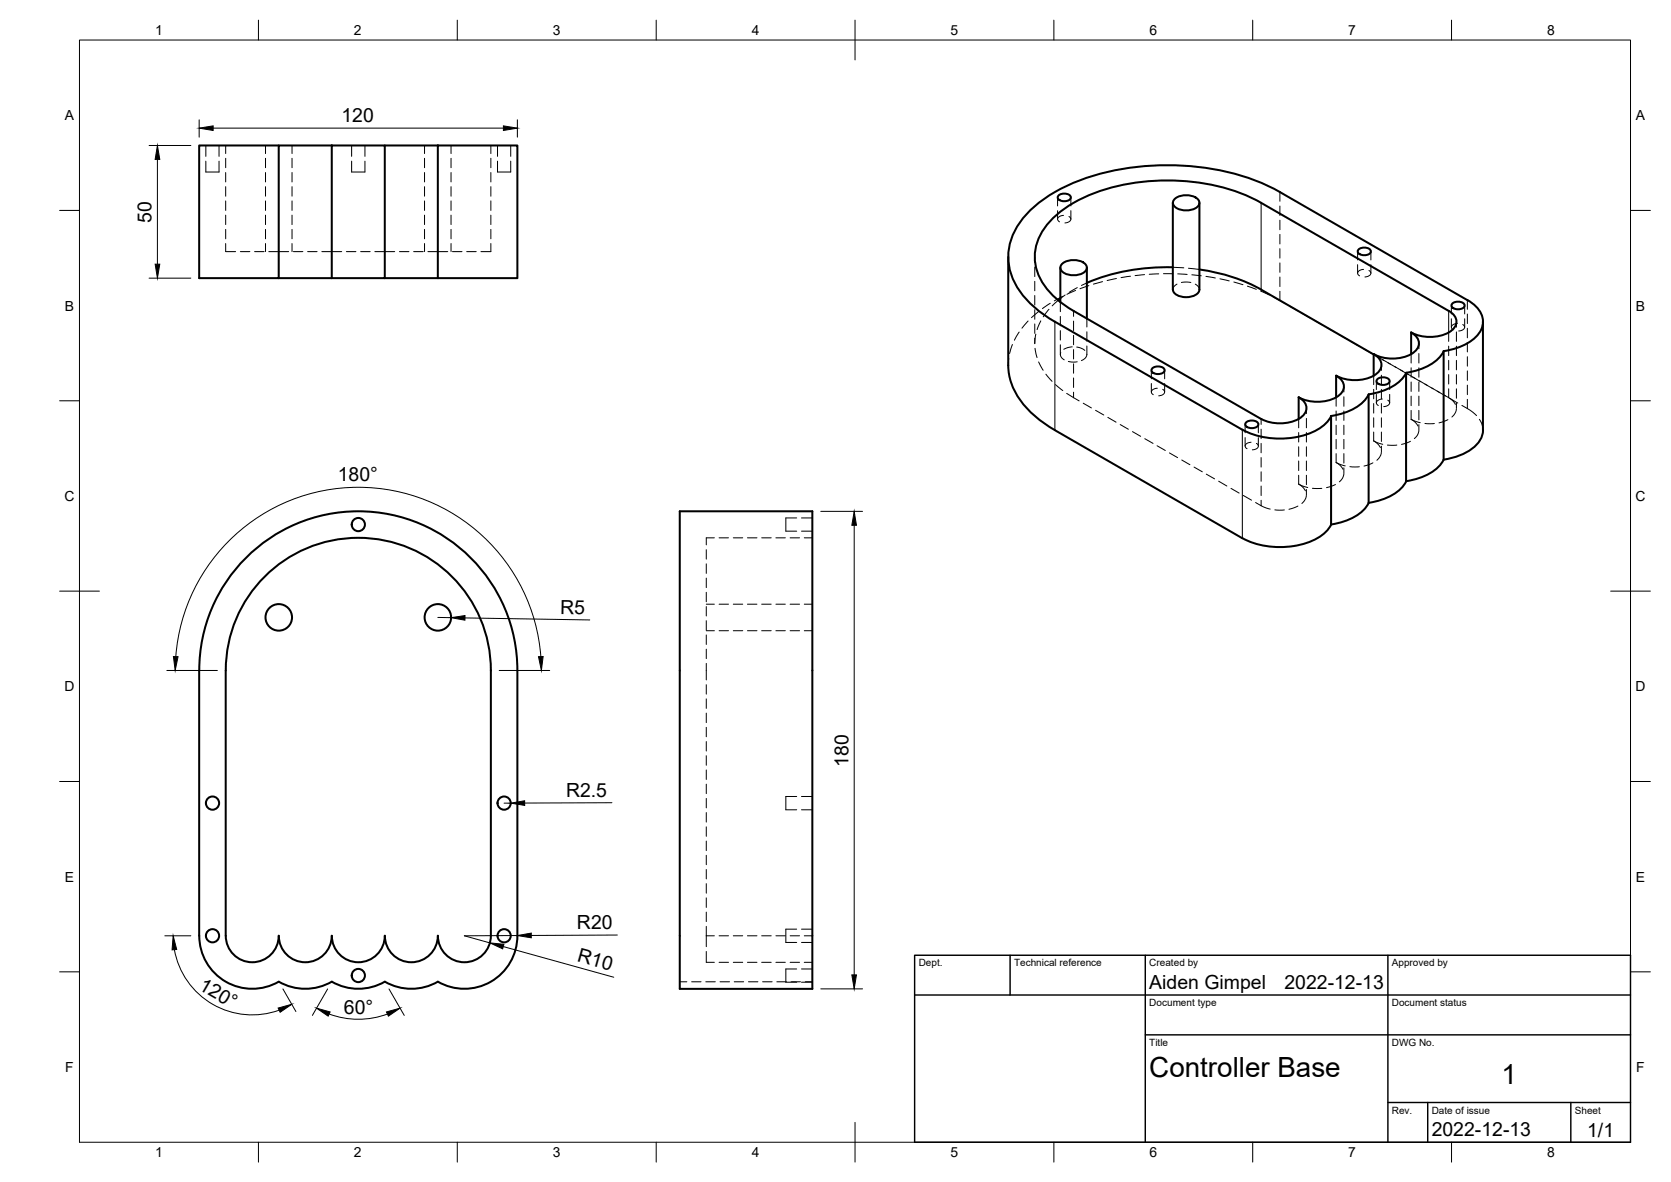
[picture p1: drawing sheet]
<svg xmlns="http://www.w3.org/2000/svg" width="420mm" height="297mm" viewBox="0 0 420 297" stroke-linecap="round" stroke-linejoin="round" font-family="sans-serif">
<!-- layer: Hidden -->
<g fill="none" stroke="#000" stroke-width=".25">
<path d="M51.8 36.6v2.7M55.1 36.6v2.7M56.7 36.6v2M56.7 39.8v2.3M66.8 36.6v2M66.8 39.8v2.3M73.4 36.6v2M73.4 39.8v2.3M88.4 36.6v2.7M91.8 36.6v2.7M106.7 36.6v2M106.7 39.8v2.3"/>
<path d="M113.4 36.6v2M113.4 39.8v2.3M123.4 36.6v2M123.4 39.8v2.3M125.1 36.6v2.7M128.4 36.6v2.7M51.8 40.5v2.7h3.3v-2.7M56.7 43.4v2.3M56.7 46.9v2.4M56.7 50.5v2.4M56.7 54.1v2.3M56.7 57.6v2.4"/>
<path d="M66.8 43.4v2.3M66.8 46.9v2.4M66.8 50.5v2.4M66.8 54.1v2.3M66.8 57.6v2.4M73.4 43.4v2.3M73.4 46.9v2.4M73.4 50.5v2.4M73.4 54.1v2.3M73.4 57.6v2.4M88.4 40.5v2.7h3.4v-2.7M106.7 43.4v2.3"/>
<path d="M106.7 46.9v2.4M106.7 50.5v2.4M106.7 54.1v2.3M106.7 57.6v2.4M113.4 43.4v2.3M113.4 46.9v2.4M113.4 50.5v2.4M113.4 54.1v2.3M113.4 57.6v2.4M123.4 43.4v2.3M123.4 46.9v2.4M123.4 50.5v2.4"/>
<path d="M123.4 54.1v2.3M123.4 57.6v2.4M125.1 40.5v2.7h3.3v-2.7M265.9 49.6v2.2M265.9 52.9v2.2M267.4 54.1a1.05 1.05 0 0 0-1.1 .3 1.05 1.05 0 0 0-.2 1l.3 .4M268.8 54.4a.77 .77 0 0 1 .4 .9 .77 .77 0 0 1-.7 .6l-.7 .1M269.3 49.6v2.2M269.3 52.9v2.2M56.7 61.2v2h2.5M60.4 63.2h2.4M64 63.2h2.4"/>
<path d="M66.8 61.2v2M67.6 63.2h5M73.4 61.2v2M73.8 63.2h2.4M77.3 63.2h2.4M80.9 63.2h5M87.1 63.2h2.4M90.7 63.2h2.4M94.3 63.2h5M100.4 63.2h2.4M104 63.2h2.4M106.7 61.2v2"/>
<path d="M107.6 63.2h5M113.4 61.2v2M113.8 63.2h2.4M117.3 63.2h2.4M123.4 61.2v2h-2.5M260.2 64.6v1.3M260.2 67.1v2.4M260.2 70.7v2.4M260.2 74.3v2.4M260.2 77.8v2.4M261.2 78.3l-1.8 1.5M263.8 77.7l-1.5 1.9"/>
<path d="M264.1 76.2l-2 1.4M266.1 75.5l-1.5 1.4M266.6 75.9v2.4M266.6 79.5v2.4M267.2 74.5l-2.1 1.1M267.8 74.1l-1.2 .9M270.4 73l-2.1 1M270.9 72.3l-2.1 1.2M273.3 71.1l-1.4 .6M273.8 71.8l-2.3 .8M277.2 70.8l-2.3 .6M280.7 70l-2.3 .5"/>
<path d="M284.2 69.4l-2.3 .4M287.8 69l-2.4 .3M291.4 68.8l-2.4 .1M292.5 68.8h2.4M294.9 67.2l2.7 .1M296 71.4l-.9 .8-.2 .6M296.1 68.8l2.4 .2M297.1 71l1.1-.1 1.2 .1M298.8 67.4l2.8 .3M299.7 69.1l2.3 .2M300.5 71.4l.9 .8 .2 .6M303.2 69.5l2.4 .4"/>
<path d="M306.7 70.1l2.4 .5M310.2 70.9l2.3 .7M313.6 71.9l2.3 .8M317 73.2l2.2 .9M320.2 74.7l3 1.6M324.2 76.9l2.1 1.2M327.3 78.7l2.1 1.2M341.4 63.2v2.1M341.4 66.5v2.2M342.9 67.7a1.06 1.06 0 0 0-1.1 .2 1.06 1.06 0 0 0-.3 1.1l.4 .3M344.2 68a.78 .78 0 0 1 .5 .9 .78 .78 0 0 1-.8 .6l-.7 .1M344.7 63.2v2.1"/>
<path d="M344.7 66.5v2.2M364.9 76.8v2.1M368.3 76.8v2.1M253.6 90l-.1 1.8M254.6 86.6l-.7 2.2M256.3 83.4l-1.2 2.1M258.5 80.7l-1.5 1.8M260.2 81.4v2.4M260.2 87.5l.6 2.4M260.5 84l-.3 2.3v-1.3M261.2 91l1.1 2.1M261.7 80.6l-.9 2.2"/>
<path d="M263 94l1.5 1.8M265.4 96.7l1.8 1.5M266.6 83.1v2.4M266.6 86.6v2.5M266.7 88.6l-.1 .5 .2 .6 .8 .7M268.2 98.9l3.1 1.8M268.6 90.8l2.2 .1M269.6 87.2l-1.2 .2-.9 .4M270.7 87.2l1.2 .3 .9 .6M273.3 89l-.4 .9-1 .7M273.3 80.1v2.1M273.3 83.4v2.4"/>
<path d="M273.3 86.9v2.2M289.5 93.1v2.1M289.5 96.4v2.1M291 97.6a1.08 1.08 0 0 0-1.4 1.3l.4 .3M292.4 97.8a.79 .79 0 0 1 .4 .9 .79 .79 0 0 1-.8 .6l-.7 .2M292.8 93.1v2.1M292.8 96.4v2.1M330.4 80.5l2.1 1.2M333.5 82.3l2.1 1.1M336 99.9v2.2M336.6 84l2.1 1.2M337.9 97.1v1.4"/>
<path d="M337.9 99.7v2.4M339.7 85.8l2.1 1.2M342.8 87.6l2.1 1.2M345.4 94.4v2.3M345.4 97.8v2.4M345.4 89.1l1.2 .7M345.9 89.4l3.8 2.1M346.1 95.8v2.1M346.1 99.1v2.1M347.3 91.7v1.4M347.3 94.3v2.4M347.3 97.8v2.4"/>
<path d="M349 91.2l3.8 2.1M349.4 95.8v2.1M349.4 99.1v2.1M352.1 92.9l2.1 1.3M353.8 93.9l2.1 1.2M354.8 89v2.2M354.8 92.4v2.4M354.8 96v2.4M354.8 99.6v2.3M355.2 94.7l2.1 1.2M356.8 86.3v1.4M356.8 88.8v2.4"/>
<path d="M356.8 92.4v2.4M356.8 96v2.4M356.8 99.6v2.3M356.9 95.7l2 1.2M358.3 96.5l2.1 1.2M360 97.5l2 1.2M361.4 98.3l2.1 1.2M363.1 99.3l2.1 1.3 .8 1M364.9 80.1v2.1M366.2 80.8v1.4M366.2 83.4v2.4M366.2 87v2.4"/>
<path d="M366.2 90.6v2.3M366.2 94.1v2.4M366.2 97.7v2.4M366.4 81.3a1.26 1.26 0 0 0-1.4 1.1l.4 .5M367.8 81.6a.77 .77 0 0 1 .5 .8 .77 .77 0 0 1-.8 .6l-.7 .2M368.3 80.1v2.1M272.4 101.3l2 1.2M275.5 103.1l2 1.2M278.6 104.9l2 1.2M281.7 106.7l2 1.2M284.8 108.5l2 1.2M287.8 110.2l2.1 1.2"/>
<path d="M290.9 112l2.1 1.2M294 113.8l2.1 1.2M297.1 115.6l2.1 1.2M300.2 117.4l2.1 1.2M303.3 119.2l2.1 1.1M313.1 106.6v2.2M313.1 110v2.1M314.6 111.1a1.23 1.23 0 0 0-1.5 1.2l.5 .5M315.9 111.4a.77 .77 0 0 1 .5 .9 .77 .77 0 0 1-.8 .6l-.7 .1M316.4 106.6v2.2M316.4 110v2.1M326.5 105.3v2.2"/>
<path d="M326.5 108.7v2.4M326.5 112.3v2.4M326.5 115.9v2.3M326.5 119.4v2.3M328.5 102.6v1.3M328.5 105.1v2.4M328.5 108.7v2.4M328.5 112.3v2.4M328.5 115.9v2.3M328.5 119.4v2.4M336 116.2l2.2 .9M336 116.2l.9 .7 .8 1"/>
<path d="M336 103.3v2.3M336 106.9v2.3M336 110.4v2.4M336 114v2.2M337.9 119.1l-.4 1.1-.7 .9M337.9 103.3v2.3M337.9 106.9v2.3M337.9 110.4v2.4M337.9 114v2.4M337.9 117.6v1.3M339.4 117.3h2.4M345.2 116.3l-2.2 .8"/>
<path d="M345.4 110.8l.9 .7 .8 1M345.4 110.8l2.3 .9M345.4 101.4v2.4M345.4 105v2.4M345.4 108.6v2.2M347.3 113.7l-.3 1.1-.8 .9M347.3 101.4v2.4M347.3 105v2.4M347.3 108.6v2.3M347.3 112.1v1.4M347.6 100.3a1.07 1.07 0 0 0-1.4 1.3l.4 .3M348.8 111.9h2.4"/>
<path d="M348.9 100.6a.77 .77 0 0 1 .5 .8 .77 .77 0 0 1-.8 .7l-.7 .1M354.6 110.9l-2.2 .8M354.8 105.4l2.3 .8M354.8 105.4l.9 .6 .8 1.1M354.8 103.1v2.3M356.8 108.2l-.4 1.2-.8 .8M356.8 103.1v2.4M356.8 106.7v1.4M358.3 106.4h2.4M364.1 105.5l-2.3 .8M364.5 100.1l2 1.2M366.2 102.8l-.4 1.1-.7 .9"/>
<path d="M366.2 101.3v1.3M367.6 101.9l2.1 1.2 1.6 1.3M372 105.4l.5 .9 .4 1.8M177.6 138.1v2.4M179.6 135.2h-2v1.7M180.8 135.2h2.4M184.4 135.2h2.4M187.9 135.2h2.4M191.5 135.2h2.4M195.1 135.2h2.4M198.7 135.2h2.3M200.3 130.2h-2.7v3.3h2.7"/>
<path d="M201.5 133.5h2.8M201.5 130.2h2.8M202.2 135.2h2.1M306.4 120.9l2.1 1.2M309.5 122.7l2.1 1.2M312.6 124.5l2.1 1.2M315.7 126.3l1.9 1.1 1.8 .5M320.5 128.1l2.4 .1M326.3 127.2l-2.2 .8M326.5 121.7l2.3 .8M326.5 121.7l1 .6 .7 1M328.5 124.5l-.4 1.1-.8 .9"/>
<path d="M328.5 123v1.4M330 122.7h2.4M335.8 121.8l-2.3 .7M177.6 141.7v2.4M177.6 145.3v2.4M177.6 148.9v2.3M177.6 152.4v2.4M177.6 156v2.4M177.6 159.6v2.4M177.6 151.8h2M177.6 158.5h2M180.8 151.8h2.4"/>
<path d="M180.8 158.5h2.4M184.4 151.8h2.4M184.4 158.5h2.4M187.9 151.8h2.4M187.9 158.5h2.4M191.5 151.8h2.4M191.5 158.5h2.4M195.1 151.8h2.4M195.1 158.5h2.4M198.7 151.8h2.3M198.7 158.5h2.3M202.2 151.8h2.1"/>
<path d="M202.2 158.5h2.1M177.6 163.1v2.4M177.6 166.7v4.2M177.6 172.1v2.3M177.6 175.6v2.4M177.6 179.2v2.4M177.6 182.8v2.4M177.6 186.4v2.3M177.6 189.9v2.4M177.6 193.5v2.4M177.6 197.1v2.3M177.6 200.6v2.4"/>
<path d="M177.6 204.2v2.4M177.6 207.8v2.4M177.6 211.4v2.3M177.6 214.9v2.4M177.6 218.5v2.4M200.3 200.2h-2.7v3.3h2.7M201.5 203.5h2.8M201.5 200.2h2.8M177.6 235.2v2.7M177.6 239.1v2.7h2M177.6 235.2h2M177.6 222.1v2.4"/>
<path d="M177.6 225.6v2.4M177.6 229.2v2.4M177.6 232.8v2.4M180.8 235.2h2.4M184.4 235.2h2.4M187.9 235.2h2.4M191.5 235.2h2.4M195.1 235.2h2.4M198.7 235.2h2.3M200.3 233.5h-2.7v3.3h2.7M201.5 236.8h2.8M201.5 233.5h2.8"/>
<path d="M202.2 235.2h2.1M170.9 246.7h1.8M173.9 246.7h2.4M177.5 246.7h2.4M180.8 241.8h2.4M181 246.7h2.4M184.4 241.8h2.4M184.6 246.7h2.4M187.9 241.8h2.4M188.2 246.7h2.4M191.5 241.8h2.4M191.7 246.7h2.4"/>
<path d="M195.1 241.8h2.4M195.3 246.7h2.4M198.7 241.8h2.3M198.9 246.7h2.4M200.3 243.5h-2.7v3.3h2.7M201.5 246.8h2.8M201.5 243.5h2.8M202.2 241.8h2.1M202.5 246.7h1.8"/>
</g>
<!-- layer: Visible -->
<g fill="none" stroke="#000" stroke-width=".51">
<path d="M70.1 36.6h-20v33.3h20v-33.3h13.3M83.4 36.6h13.4v33.3h-13.4zM96.8 36.6h13.3M110.1 36.6h20v33.3h-20zM266.1 49.2a2.16 2.16 0 0 1 3.1 .3 1.43 1.43 0 0 1-1.9 1.1 1.27 1.27 0 0 1-1.3-1.1zM294.9 51v21.8M295.4 50a4.6 4.6 0 0 1 6 .3 1.63 1.63 0 0 1-1.4 2.3 4.5 4.5 0 0 1-4.9-1 1.25 1.25 0 0 1 .3-1.6zM301.6 51v21.8a2.54 2.54 0 0 1-2.6 1.8 4 4 0 0 1-4-1.4l-.1-.4M317.1 51l47.2 27.1a2.87 2.87 0 0 1 1.9 2.7 2.87 2.87 0 0 1-1.9 2.7 10.5 10.5 0 0 1-9.5 0M317.1 51a51.5 51.5 0 0 0-32.8-4.9 37.3 37.3 0 0 0-19.3 8.5 13 13 0 0 0-4.4 12.9 18.5 18.5 0 0 0 9.3 10.6l47.2 27.2M70.1 69.9h13.3M96.8 69.9h13.3"/>
<path d="M253.5 64.6v27.2a17.7 17.7 0 0 0 7.6 13.5l4.1 2.8M266.6 75l-.5 .4M266.6 67.3v8.6M267.1 66.3a4.6 4.6 0 0 1 6 .3 1.63 1.63 0 0 1-1.4 2.3 4.5 4.5 0 0 1-4.9-1 1.25 1.25 0 0 1 .3-1.6zM273.3 67.3v12.8M294.9 67.2a51.9 51.9 0 0 0-21.6 3.9M301.6 67.7a44.2 44.2 0 0 1 15.5 5.1M317.1 72.8l28.3 16.3M341.6 62.7a2.16 2.16 0 0 1 3.1 .3 1.43 1.43 0 0 1-1.9 1.1 1.27 1.27 0 0 1-1.4-1.1zM365.1 76.3a2.16 2.16 0 0 1 3.2 .3 1.43 1.43 0 0 1-1.9 1.1 1.27 1.27 0 0 1-1.4-1.1zM369 75.4l-47.2-27.1a60.8 60.8 0 0 0-35.9-6.4 50.3 50.3 0 0 0-24.5 8.9 18 18 0 0 0-7.9 13.8 16.8 16.8 0 0 0 6.2 12.3l3.5 2.7 2 1.2M369 75.4a6.2 6.2 0 0 1 3.7 6.6 9.8 9.8 0 0 1-7.3 5.7l-2.4 .5"/>
<path d="M265.2 80.8l47.2 27.2M289.7 92.6a2.16 2.16 0 0 1 3.1 .3 1.43 1.43 0 0 1-1.9 1.1 1.27 1.27 0 0 1-1.4-1.1zM336 94.4v5.5M336 94.4a2.87 2.87 0 0 1 1.9 2.7 2.87 2.87 0 0 1-1.9 2.7 10.5 10.5 0 0 1-9.5 0M344.1 99.1v27.3M345.4 89v5.4M345.4 89a2.87 2.87 0 0 1 2 2.7 2.87 2.87 0 0 1-2 2.7 10.5 10.5 0 0 1-9.4 0M346.3 95.3a2.16 2.16 0 0 1 3.1 .3 1.43 1.43 0 0 1-1.9 1.1 1.27 1.27 0 0 1-1.4-1.1zM353.5 93.7v27.3M354.8 83.6v5.4M354.8 83.6a2.87 2.87 0 0 1 2 2.7 2.87 2.87 0 0 1-2 2.7 10.5 10.5 0 0 1-9.4 0M363 88.3a11.4 11.4 0 0 1-8.2 5.2l-1.2 .2a11.4 11.4 0 0 1-8.2 5.2l-1.3 .2a11.4 11.4 0 0 1-8.2 5.2l-1.2 .2a11.4 11.4 0 0 1-8.2 5.2 21.1 21.1 0 0 1-14.1-1.7"/>
<path d="M372.9 80.8v27.3a7.1 7.1 0 0 1-4.7 5.9 18.2 18.2 0 0 1-5.2 1.5v-27.2M265.2 108.1l47.2 27.2M313.3 106.2a2.16 2.16 0 0 1 3.1 .3 1.43 1.43 0 0 1-1.9 1.1 1.27 1.27 0 0 1-1.4-1.1zM317.1 105.3a10.2 10.2 0 0 0 10.2-.6 2.77 2.77 0 0 0 1.2-2.7 2.77 2.77 0 0 0-1.9-2.2l-.1 5.5M334.7 104.5v27.3M363 115.5a11.4 11.4 0 0 1-8.2 5.2l-1.2 .2a11.4 11.4 0 0 1-8.2 5.2l-1.3 .3a11.4 11.4 0 0 1-8.2 5.2l-1.2 .2a11.4 11.4 0 0 1-8.2 5.2 21.1 21.1 0 0 1-14.1-1.8M170.9 128.5h33.4v120h-33.4zM96.8 235.2a6.7 6.7 0 0 1-6.7 6.6 6.7 6.7 0 0 1-6.7-6.6 6.7 6.7 0 0 1-6.6 6.6 6.7 6.7 0 0 1-6.7-6.6 6.7 6.7 0 0 1-6.7 6.6 6.7 6.7 0 0 1-6.6-6.6l-.1-66.7a33.3 33.3 0 0 1 33.4-33.3 33.3 33.3 0 0 1 33.3 33.3v66.7a6.7 6.7 0 0 1-6.6 6.6 6.7 6.7 0 0 1-6.7-6.6M96.8 235.2a6.7 6.7 0 0 0 6.6 6.6 6.7 6.7 0 0 0 6.7-6.6M110.1 246.7a13.3 13.3 0 0 1-13.3 0 13.3 13.3 0 0 1-13.4 0 13.3 13.3 0 0 1-13.3 0 13.3 13.3 0 0 1-20-11.5v-66.7a40 40 0 0 1 40-40 40 40 0 0 1 40 40v66.7a13.3 13.3 0 0 1-20 11.5"/>
<circle cx="90.1" cy="131.8" r="1.66"/>
<circle cx="70.1" cy="155.1" r="3.3"/>
<circle cx="110.1" cy="155.1" r="3.3"/>
<circle cx="53.4" cy="201.8" r="1.66"/>
<circle cx="126.8" cy="201.8" r="1.66"/>
<circle cx="53.4" cy="235.2" r="1.66"/>
<circle cx="126.8" cy="235.2" r="1.66"/>
<circle cx="90.1" cy="245.1" r="1.66"/>
</g>
<!-- layer: Hidden Narrow -->
<g fill="none" stroke="#000" stroke-width=".25">
<path d="M321.8 48.3v2.3M321.8 51.8v2.4M321.8 55.3v2.4M321.8 58.9v2.4M269.9 78.1v1.4M321.8 62.5v2.4M321.8 66.1v2.3M321.8 69.6v2.4M321.8 73.2v2.3M369 75.4v2.3M369 78.9v2.4M269.9 80.7v2.4"/>
<path d="M269.9 84.3v2.3M269.9 87.8v2.4M269.9 91.4v2.4M269.9 95v2.4M269.9 98.6v1.3M364.3 83.6v2.2M364.3 87v2.4M364.3 90.6v2.3M364.3 94.1v2.4M364.3 97.7v2.2M369 82.5v2.4M369 86.1v2.3"/>
<path d="M369 89.6v2.4M369 93.2v2.4M369 96.8v2.4M317.1 105.3v1.4M317.1 107.9v2.3M317.1 111.4v2.4M317.1 115v2.4M317.1 118.6v2.4M369 100.4v2.3M317.1 122.1v2.4M317.1 125.7v1.4"/>
</g>
<!-- layer: Visible Narrow -->
<path d="M317.1 51v21.8M364.3 78.1v5.5M265.2 80.8v27.3M312.4 108v27.3" fill="none" stroke="#000" stroke-width=".25"/>
<!-- layer: BORDER -->
<g fill="none" stroke="#000" stroke-width=".25">
<path d="M20 10.1h390v276.9h-390zM65 5.1v5M115 5.1v5M165 5.1v5M215 5.1v10M265 5.1v5M315 5.1v5M365 5.1v5M15 52.9h5M410 52.9h5M15 100.7h5M410 100.7h5"/>
<path d="M15 148.6h10M405 148.6h10M15 196.4h5M410 196.4h5M15 244.2h5M410 244.2h5M65 287v5M115 287v5M165 287v5M215 282.1v9.9M265 287v5M315 287v5"/>
<path d="M365 287v5"/>
</g>
<!-- layer: TITLEBLOCK -->
<path d="M230 240.1h180v46.9h-180zM230 250h180M254 240.1v9.9M288 240.1v46.9M349 240.1v46.9M288 260.1h122M349 277.1h61M359 277.1v9.9M395 277.1v9.9" fill="none" stroke="#000" stroke-width=".36"/>
<!-- layer: FD_Dimensions -->
<g fill="none" stroke="#000" stroke-width=".25">
<path d="M37.5 36.6h10.5M50.1 30.1v4.4M53.6 32.2h73M130.1 30.1v4.4M39.6 40.1v26.3M37.5 69.9h10.5M206.4 128.5h10.5M214.8 132v113M110.1 155.2h3.3M116.9 155.3l31.4 .5M42 168.5h12.7M44.2 165a46 46 0 0 1 45.9-42.5 46 46 0 0 1 45.9 42.5"/>
<path d="M125.5 168.5h12.7M126.7 201.8h1.7M153.9 201.7l-22 .1M41.4 235.2h6.6M43.8 238.6a19.9 19.9 0 0 0 26.4 15.3M126.6 237.9l27.7 7.7M130.1 235.1l-13.3 .1 6.4 1.7M155.2 235l-21.6 .1M71.1 248.5l3.3 5.7M82.4 248.5l-3.9 6.7M82.8 254.8a21 21 0 0 0 14.6 0M97.8 248.5l3.8 6.7"/>
<path d="M206.4 248.5h10.5"/>
</g>
<g fill="#000" stroke="#000" stroke-width=".25">
<path d="M50.1 32.2l3.5-.6v1.2zM126.6 31.6l3.5 .6-3.5 .6zM39.6 36.6l.6 3.5h-1.2zM39 66.4h1.2l-.6 3.5zM214.8 128.5l.5 3.5h-1.1zM113.4 155.2l3.5-.5v1.2zM43.6 165h1.2l-.8 3.5zM135.4 165h1.2l-.5 3.5zM128.4 201.8l3.5-.6v1.2zM43.5 235.2l.9 3.4-1.1 .1zM123.2 236.9l3.5 .4-.3 1.1zM130.1 235.1l3.5-.6v1.2z"/>
<path d="M69.9 253.3l3.5-.9-3 2zM79.6 253.4l3.4 .9-.5 1.1zM97.2 254.3l3.4-.9-2.9 2zM214.2 245h1.1l-.5 3.5z"/>
</g>
<g font-size="7">
<text x="289" y="270.6">Controller Base</text>
<text x="377.5" y="272.3">1</text>
</g>
<g font-size="4.9">
<text x="85.9" y="30.7">120</text>
<text x="38.1" y="55.9" transform="rotate(-90 38.1 55.9)">50</text>
<text x="84.9" y="121">180°</text>
<text x="140.9" y="154.2" transform="rotate(1 140.9 154.2)">R5</text>
<text x="213.3" y="192.7" transform="rotate(-90 213.3 192.7)">180</text>
<text x="142.3" y="200.3">R2.5</text>
<text x="145.1" y="233.6">R20</text>
<text x="144.9" y="241.5" transform="rotate(16 144.9 241.5)">R10</text>
<text x="49.7" y="248.5" transform="rotate(30 49.7 248.5)">120°</text>
<text x="289" y="248.5">Aiden Gimpel</text>
<text x="323" y="248.5">2022-12-13</text>
<text x="86.5" y="254.7">60°</text>
<text x="360" y="285.5">2022-12-13</text>
<text x="399.1" y="285.7">1/1</text>
</g>
<g font-size="3.5">
<text x="39" y="8.8">1</text>
<text x="89" y="8.8">2</text>
<text x="139" y="8.8">3</text>
<text x="189" y="8.8">4</text>
<text x="239" y="8.8">5</text>
<text x="289" y="8.8">6</text>
<text x="339" y="8.8">7</text>
<text x="389" y="8.8">8</text>
<text x="16.3" y="30.2">A</text>
<text x="411.3" y="30.2">A</text>
<text x="16.3" y="78">B</text>
<text x="411.3" y="78">B</text>
<text x="16.2" y="125.9">C</text>
<text x="411.2" y="125.9">C</text>
<text x="16.2" y="173.7">D</text>
<text x="411.2" y="173.7">D</text>
<text x="16.3" y="221.6">E</text>
<text x="411.3" y="221.6">E</text>
<text x="16.4" y="269.4">F</text>
<text x="411.4" y="269.4">F</text>
<text x="39" y="290.8">1</text>
<text x="89" y="290.8">2</text>
<text x="139" y="290.8">3</text>
<text x="189" y="290.8">4</text>
<text x="239" y="290.8">5</text>
<text x="289" y="290.8">6</text>
<text x="339" y="290.8">7</text>
<text x="389" y="290.8">8</text>
</g>
<g font-size="2.5">
<text x="231" y="242.9">Dept.</text>
<text x="255" y="242.9">Technical reference</text>
<text x="289" y="242.9">Created by</text>
<text x="350" y="242.9">Approved by</text>
<text x="289" y="252.8">Document type</text>
<text x="350" y="252.8">Document status</text>
<text x="289" y="262.9">Title</text>
<text x="350" y="262.9">DWG No.</text>
<text x="350" y="279.9">Rev.</text>
<text x="360" y="279.9">Date of issue</text>
<text x="396" y="279.9">Sheet</text>
</g>
</svg>
